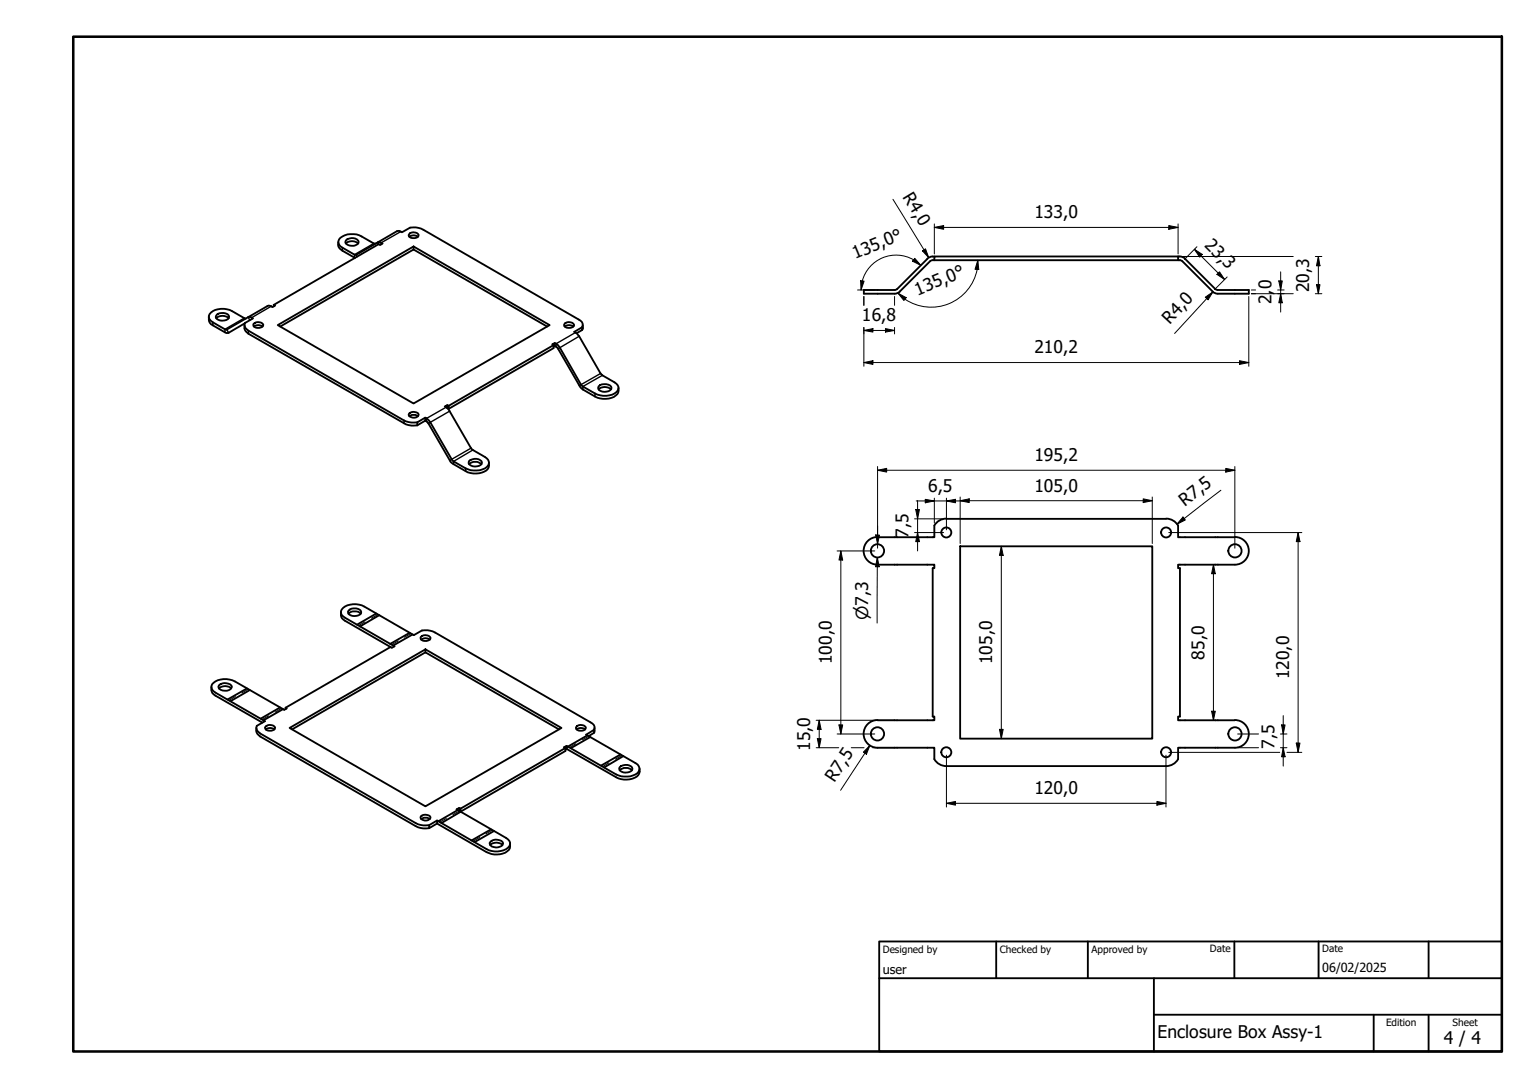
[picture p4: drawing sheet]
<svg xmlns="http://www.w3.org/2000/svg" width="420mm" height="297mm" viewBox="0 0 420 297" stroke-linecap="round" stroke-linejoin="round" font-family="sans-serif">
<!-- layer: Visible (ISO) -->
<g fill="none" stroke="#000" stroke-width=".51">
<path d="M92.3 66.1a2.02 2.02 0 0 0 1.2 2.3l3.4 2M94.4 66.5a2.55 2.55 0 0 1 3.4 0M94.5 65.6a2.22 2.22 0 0 1 3.4 .4 2.1 2.1 0 0 1-3.6 .3zM103.1 66.2l-5.9 3.4-.4-.1-3.3-1.9a1.61 1.61 0 0 1-1.1-1.5 1.61 1.61 0 0 1 1.1-1.5 5.7 5.7 0 0 1 5.2 0l3.3 1.9h.6M103.1 66.2l5.3-3.1a1.22 1.22 0 0 1 1.3 .3 4.9 4.9 0 0 1 5.9-.7l42.4 24.5a1.52 1.52 0 0 1 .9 2.1M103.1 66.2l.3-.1 1.1 .4-.7 .4-.4-.2-28.7 16.5M111.7 63.9a1.72 1.72 0 0 1 2.6 .2 1.49 1.49 0 0 1-1.3 .9 1.49 1.49 0 0 1-1.4-.8zM111.8 64.6l1.1-.4 1.2 .4M112.9 67.3v.8M244.2 79.2h-8.4v1h8.4M244.9 78.9l-.6 .3M253.2 70.7l-8.3 8.2"/>
<path d="M253.9 71.4l-8.2 8.2-.7 .4-.7 .2M254.6 71l-.7 .3M254.6 70l-.8 .2-.6 .4M254.6 70h.5M254.6 71h.5M255.1 71h66.5M321.6 70h-66.5v1M321.6 70h.5M321.6 71h.5M321.6 70v1M322.1 71l.7 .3M322.1 70l1.1 .4 8.8 8.6 8.9 .2v1h-8.4l-.8-.2-.7-.4"/>
<path d="M322.8 71.4l8.3 8.2M57 86.5a1.99 1.99 0 0 0 1.1 2.3l3.3 1.9 .7 .2 4.8-2.6M59.1 86.9a2.38 2.38 0 0 1 3.3 0M59.1 86a2.28 2.28 0 0 1 3.4 .4 1.95 1.95 0 0 1-2.9 .9l-.7-.6zM66.7 88.8a2.07 2.07 0 0 0 1.1 2.3l42.5 24.5a5.3 5.3 0 0 0 3.6 .5M67.8 86.6l-6.1 3.4-3.6-2a1.61 1.61 0 0 1-1.1-1.5 1.61 1.61 0 0 1 1.1-1.6 5.7 5.7 0 0 1 5.3 0l3.3 2h.5M67.8 86.6a1.22 1.22 0 0 1 1.3 .3l-2.2 1.3a1.65 1.65 0 0 0 .9 2.1l42.5 24.5 2 .6 1.6-.1M69.2 88.4a1.79 1.79 0 0 1 2.7 .2 1.49 1.49 0 0 1-1.4 1 1.49 1.49 0 0 1-1.3-.9zM69.3 89.1l1.2-.3 1.2 .3M74.7 83.2l.4 .2-.7 .5a1.22 1.22 0 0 0-1.4-.3l-5.2 3M74.7 83.2v.4M75.8 88.8l37.1-21.5 37.2 21.5-37.2 21.4z"/>
<path d="M76.5 89.1l36.4-21 36.5 21M151.1 94.2l-28.6 16.6M151.4 93.6v.9l.9 .7 6.1 10.5 .7 .6 3.3 2a4.9 4.9 0 0 0 6.4-1.1v-1.3M151.4 94.5l-.3 .2M154.2 89.1l1.1-.3 1.2 .3M154.4 88.2a1.55 1.55 0 0 1 2.3 .7 1.66 1.66 0 0 1-2.7-.2zM158.9 89.3l-2.1 1.3 .7 .4 .6 .8 5.9 10.2 .5 .5 3.3 1.9a1.61 1.61 0 0 1 1.1 1.5 1.61 1.61 0 0 1-1.1 1.5 5.8 5.8 0 0 1-5.4 0l-3.3-1.9-.5-.5-5.8-10.1-.6-.8-.8-.5-.7 .4 .4 .2v.8l-28.6 16.6M158.9 89.3v.8l-1.5 .9M159.1 88.8l-.2 1.3M111.7 112.9a1.79 1.79 0 0 1 2.6 .2 1.49 1.49 0 0 1-1.3 1 1.49 1.49 0 0 1-1.4-.9zM111.8 113.7a2 2 0 0 1 2.3 0M113.9 116.1l2.2-1.2 .4 .1 .5 .6 6.1 10.6 4 2.4a5.5 5.5 0 0 0 6.1-.5l.2-.5 .1-1.2"/>
<path d="M113.9 115.3v.8M116.1 114v.9M122.1 111.4l.4 .2M122.1 110.6v.8M122.5 110.8l-.4-.2-.7 .4 1.1 .8 6.1 10.6 .5 .5 3.3 1.9a1.75 1.75 0 0 1 1.1 1.9 1.75 1.75 0 0 1-1.7 1.4l-1.6 .3a5.1 5.1 0 0 1-3.1-.5l-3.6-2.2-6-10.4-.7-.8-.7-.5-2.2 1.3M122.5 110.8v.8M163.4 106.3a2.55 2.55 0 0 1 3.4 0M163.4 105.5a2.33 2.33 0 0 1 3.5 .3 1.95 1.95 0 0 1-2.9 .9l-.7-.6zM128.1 126.7a2.55 2.55 0 0 1 3.3 0M128.1 125.8a2.28 2.28 0 0 1 3.5 .5 1.99 1.99 0 0 1-3 .8 .8 .8 0 0 1-.5-1.3zM239.6 146.6a3.8 3.8 0 0 0-3.8 3.8 3.8 3.8 0 0 0 3.8 3.8h15.5v.9h-.5v40.5h.5v1h-15.5M258.4 141.6l-1.2 .2-1 .4-1.1 1.3v3.2h-15.5"/>
<path d="M258.4 141.7l60-.1 1.1 .2 1 .4 1.1 1.3v3.2h15.5M262.1 149.1h52.5v52.6h-52.5zM337.1 154.2h-15.5v.9h.5v40.5h-.5v1h15.5M337.2 146.6a3.8 3.8 0 0 1 3.7 3.8 3.8 3.8 0 0 1-3.7 3.8M93.1 167.1a1.99 1.99 0 0 0 1.1 2.4l12.4 7.1M95.1 167.6a2.55 2.55 0 0 1 3.4 0M95.2 166.7a2.2 2.2 0 0 1 3.4 .4 1.99 1.99 0 0 1-3 .8 .82 .82 0 0 1-.4-1.2zM106.6 176.6l.3 .3 .8-.4-13.5-7.9a1.61 1.61 0 0 1-1.1-1.5 1.61 1.61 0 0 1 1.1-1.5 5.7 5.7 0 0 1 5.2 0l13.6 7.8a5 5 0 0 1 5.8-.7l42.4 24.5a1.48 1.48 0 0 1 1 2M106.6 176.6l-28.6 16.6M114.9 173.9a1.79 1.79 0 0 1 2.6 .2 1.49 1.49 0 0 1-1.3 .9 1.49 1.49 0 0 1-1.4-.8zM115 174.6l1.1-.4 1.2 .4M116.1 177.3v.8"/>
<path d="M57.7 187.6a2.07 2.07 0 0 0 1.1 2.3l12.8 7.4M59.8 187.9a2.55 2.55 0 0 1 3.3 0M59.8 187.1a2.4 2.4 0 0 1 3.5 .4 2.12 2.12 0 0 1-3.6 .3zM70 198.7a2.07 2.07 0 0 0 1.1 2.4l42.4 24.4a5.6 5.6 0 0 0 3.7 .6M72.5 198.4a1.79 1.79 0 0 1 2.6 .2 1.54 1.54 0 0 1-1.4 .9 1.54 1.54 0 0 1-1.4-.8zM72.6 199.1l1.1-.4 1.2 .4M78 193.2l.3 .2-.7 .4-13.5-7.8a5.4 5.4 0 0 0-6.2 .8 1.58 1.58 0 0 0 .9 2.3l13.5 7.8-2.2 1.3a1.65 1.65 0 0 0 1 2.1l42.4 24.4a5.6 5.6 0 0 0 3.7 .6M78 193.2v.4M79.1 198.7l37-21.4 37.2 21.4-37.2 21.4zM79.8 199.1l36.3-21 36.5 21M157.4 199.1l1.2-.4 1.2 .4M157.6 198.2a1.81 1.81 0 0 1 2.4 .4 1.49 1.49 0 0 1-1.4 .9 1.49 1.49 0 0 1-1.4-.8z"/>
<path d="M162.2 199.2l-2.2 1.4 13.5 7.7a1.75 1.75 0 0 1 1 2 1.75 1.75 0 0 1-1.7 1.4l-1.5 .3a5.1 5.1 0 0 1-3.1-.6l-13.5-7.8v.9l13.5 7.7a5.5 5.5 0 0 0 6-.6l.4-.9v-.8M162.2 199.2v.9l-1.5 .9M162.3 198.7l-.1 1.4M239.6 196.6a3.8 3.8 0 0 0-3.8 3.8 3.8 3.8 0 0 0 3.8 3.7h15.5v3.1l1.1 1.3 1 .5 1.1 .2M337.2 196.6a3.8 3.8 0 0 1 3.7 3.8 3.8 3.8 0 0 1-3.7 3.7M154.4 204.2l-28.7 16.6M154.7 203.6l-.7 .4 .4 .2v.8l-28.7 16.6v-.8M154.7 204.5l-.3 .1M169.2 210.3a2.55 2.55 0 0 1 3.3 0M169.2 209.4a2.2 2.2 0 0 1 3.5 .5 1.99 1.99 0 0 1-3 .8 .82 .82 0 0 1-.5-1.3zM337.1 204.1h-15.5v3.1l-1.1 1.3-1 .5-1.1 .2h-60M114.9 222.9a1.87 1.87 0 0 1 2.6 .2 1.49 1.49 0 0 1-1.3 .9 1.49 1.49 0 0 1-1.4-.8z"/>
<path d="M115 223.6a2 2 0 0 1 2.3 0M119.3 224l-2.1 1.3v.8l2.1-1.3M125.3 220.6l-.6 .4 13.5 7.8a1.61 1.61 0 0 1 1.1 1.5 1.61 1.61 0 0 1-1.1 1.5 5.8 5.8 0 0 1-5.4 0l-13.5-7.8v.8l13.5 7.8a5.5 5.5 0 0 0 6.1-.6l.3-.4 .1-1.3M125.7 220.8l-.4-.2v.7M133.8 230.7a2.55 2.55 0 0 1 3.4 0M133.9 229.9a2.33 2.33 0 0 1 3.5 .3 2.03 2.03 0 0 1-1.9 1.2 2.03 2.03 0 0 1-1.8-1.2z"/>
<circle cx="239.6" cy="150.4" r="1.81"/>
<circle cx="258.3" cy="145.4" r="1.37"/>
<circle cx="318.4" cy="145.4" r="1.37"/>
<circle cx="337.2" cy="150.4" r="1.81"/>
<circle cx="239.6" cy="200.4" r="1.81"/>
<circle cx="258.3" cy="205.4" r="1.37"/>
<circle cx="318.4" cy="205.4" r="1.37"/>
<circle cx="337.2" cy="200.4" r="1.81"/>
</g>
<!-- layer: Visible Narrow (ISO) -->
<g fill="none" stroke="#000" stroke-width=".38">
<path d="M93.5 67.6v.8M97.2 69.6l.3 .5M102 66.5l-5.2 3v.8M103.1 66.2l.3 .5M109.4 63.2l-5.3 3.1v.4M58.1 88v.8M61.9 90l.5 .9M66.7 86.9l-5.3 3v.8M67.8 86.6l.4 .8M67.8 90.3v.8M74 83.6l-5.3 3.1v.4M157.1 90.8l-5.3 3v.9"/>
<path d="M158.1 91.8l-5.8 3.4M110.3 114.8v.8M121.8 111.2l-5.3 3v.8M122.7 112.3l-5.7 3.3M162.4 107.4v.9M164 102l-5.8 3.3M164.5 102.5l-5.4 3v.8M127.1 127.9v.7M128.6 122.4l-5.8 3.3M129.1 122.9l-5.3 3.1v.7"/>
</g>
<!-- layer: Bend Extent (ISO) -->
<g fill="none" stroke="#000" stroke-width=".51">
<path d="M102.7 167.5l-5.2 3M103.6 167.9l-5.4 3.2M111.8 172.8l-5.3 3M112.6 173.2l-5.3 3.1M67.4 187.9l-5.3 3.1M68.2 188.4l-5.3 3M76.5 193.2l-5.3 3M77.3 193.6l-5.4 3M160.3 200.8l-5.2 3M161.2 201.2l-5.4 3.1M169.4 206l-5.3 3M170.2 206.4l-5.3 3.1"/>
<path d="M125 221.2l-5.3 3M125.8 221.6l-5.3 3.1M134 226.4l-5.3 3.1M134.9 226.9l-5.4 3"/>
</g>
<!-- layer: Bend Centerline (ISO) -->
<g fill="none" stroke="#000" stroke-width=".27">
<path d="M99.6 169.8l-1.7 1M103.2 167.8l-1.8 1M108.7 175l-1.8 1M112.2 173l-1.8 1M64.3 190.2l-1.8 1M67.8 188.1l-1.8 1.1M73.3 195.4l-1.7 1.1M76.8 193.4l-1.7 1M157.2 203.1l-1.8 1M160.8 201l-1.8 1M166.2 208.3l-1.7 1M169.8 206.2l-1.8 1"/>
<path d="M121.9 223.4l-1.8 1.1M125.4 221.4l-1.8 1M130.9 228.6l-1.7 1.1M134.4 226.6l-1.7 1"/>
</g>
<!-- layer: Border (ISO) -->
<path d="M20 10h390v277.1h-390z" fill="none" stroke="#000" stroke-width=".7"/>
<!-- layer: Title (ISO) -->
<path d="M240 257h170v30.1h-170zM272 257v10.1M297 257v10.1M337 257v10.1M360 257v10.1M390 257v10.1M240 267.1h170M315 277h95M315 267.1v20M375 277v10.1M390 277v10.1" fill="none" stroke="#000" stroke-width=".51"/>
<!-- layer: Dimension (ISO) -->
<g fill="none" stroke="#000" stroke-width=".27">
<path d="M243.8 54.4l9.8 15.9M234.1 79.2h4.7M234.9 76.6l1 .2-.8 2.4zM249.4 70.9a9.6 9.6 0 0 0-14 5.8l-.3 2.5M249.4 70.9l2 1.5M249.7 70.5l1.7 1.9-2.3-1.1zM251.8 68.5l.9-.6 .9 2.4zM255.1 62.1l2.5-.5v1zM255.1 62.1h66.5M255.1 61.1v8.2M266.8 73.6a12.8 12.8 0 0 1-19.7 8.1M267 71l.2 2.6-1-.1z"/>
<path d="M267 71l-.3 2.5M319.1 61.6l2.5 .5-2.5 .5zM319.1 70h34M321.6 61.1v8.2M326.1 68.1l2.1 1.4-.7 .7zM326.1 68.1l8.2 8.2M326.8 67.4l-3.5 3.5M331.2 79.7l-10.5 11.3M332.9 74.2l1.4 2.1-2.1-1.4zM335 75.6l-3.4 3.4M341.6 79.2h1.2M348.8 79.2h1.8"/>
<path d="M349.1 76.7h1l-.5 2.5zM349.6 74.2v11M359.1 70h1.8M359.4 77.7h1l-.5 2.5zM359.9 70l.5 2.6h-1zM359.9 70v10.2M235.8 90.2l2.5-.5v1zM235.8 99l2.5-.5v1zM235.8 90.2h8.4M235.8 80.9v2.5M235.8 89.4v10.6M235.8 99h105.1"/>
<path d="M241.7 89.7l2.5 .5-2.5 .5zM244.2 80.9v2.5M244.2 89.4v1.8M245.2 80.1l2.2 1.2-.6 .7zM245.2 80.1l1.9 1.5M329.1 81.1l2.1-1.4-1.4 2.1zM338.4 98.5l2.5 .5-2.5 .5zM340.9 80.9v19.1M341.6 80.2h11.5M349.6 80.2l.5 2.5h-1zM359.1 80.2h1.8M239.6 128.4l2.5-.5v1z"/>
<path d="M239.6 128.4h97.5M239.6 127.4v22.3M250 139.1h1l-.5 2.6zM250.1 136.8h13.2M250.5 136.6v13.8M252.6 136.3l2.5 .5-2.5 .5zM255.1 136v6.8M258.4 136.8l2.5-.5v1zM258.4 136v8.6M262.1 136.7l2.5-.5v1zM262.1 136.7h52.5M262.1 135.7v12.7"/>
<path d="M312.1 136.2l2.5 .5-2.5 .5zM314.6 135.7v12.7M333.3 133.8l-12 9.3M334.6 127.9l2.5 .5-2.5 .5zM337.1 127.4v22.3M228.5 150.4h10.3M229.6 150.4l.5 2.5h-1.1zM229.6 150.4v50M239.1 146l1 .1-.5 2.5zM239.5 152.2l.5 2.5h-1zM239.5 154.7v-2.5v17.9M249.7 145.4h7.9"/>
<path d="M249.7 141.7h7.9M250.5 145.4l.5 2.5h-1zM273.4 149.1l.5 2.5h-1zM273.4 149.1v52.6M319.1 145.4h36.3M323 141.1l.6 .9-2.3 1.1zM331.3 154.2l.5 2.4h-1zM331.3 154.2v42.4M354.4 145.4l.5 2.5h-1zM354.4 145.4v60M222.8 196.6h21.4M223.6 196.6l.6 2.5h-1.1z"/>
<path d="M223.6 196.6v7.5M229 197.9h1.1l-.5 2.5zM272.9 199.1h1l-.5 2.6zM330.8 194.2h1l-.5 2.4zM349.9 197.9h.9l-.5 2.5zM350.3 195.4v13.8M222.8 204.1h6.2M223.1 201.7h1.1l-.6 2.4zM228.5 200.4h10.3M232.4 204.1h3.5M237.5 203.5l-1 2.4-.8-.6zM237.5 203.5l-8 12.3"/>
<path d="M238.3 204.1h5.9M258.4 219.3l2.5-.5v1zM258.4 219.3h59.9M258.4 206.2v14.1M315.8 218.8l2.5 .5-2.5 .5zM318.3 206.2v14.1M319.1 205.4h30.3M337.9 200.4h5.7M337.9 204.1h5.7M349.6 200.4h1.7M349.6 204.1h1.7M350.3 204.1l.5 2.5h-.9z"/>
<path d="M351.3 205.4h4.1M353.9 202.9h1l-.5 2.5z"/>
</g>
<g fill="#000">
<path d="M234.9 76.6l1 .2-.8 2.4z" fill-rule="evenodd"/>
<path d="M249.7 70.5l1.7 1.9-2.3-1.1z" fill-rule="evenodd"/>
<path d="M251.8 68.5l.9-.6 .9 2.4z" fill-rule="evenodd"/>
<path d="M255.1 62.1l2.5-.5v1z" fill-rule="evenodd"/>
<path d="M267 71l.2 2.6-1-.1z" fill-rule="evenodd"/>
<path d="M319.1 61.6l2.5 .5-2.5 .5z" fill-rule="evenodd"/>
<path d="M326.1 68.1l2.1 1.4-.7 .7z" fill-rule="evenodd"/>
<path d="M332.9 74.2l1.4 2.1-2.1-1.4z" fill-rule="evenodd"/>
<path d="M349.1 76.7h1l-.5 2.5z" fill-rule="evenodd"/>
<path d="M359.4 77.7h1l-.5 2.5z" fill-rule="evenodd"/>
<path d="M359.9 70l.5 2.6h-1z" fill-rule="evenodd"/>
<path d="M235.8 90.2l2.5-.5v1z" fill-rule="evenodd"/>
<path d="M235.8 99l2.5-.5v1z" fill-rule="evenodd"/>
<path d="M241.7 89.7l2.5 .5-2.5 .5z" fill-rule="evenodd"/>
<path d="M245.2 80.1l2.2 1.2-.6 .7z" fill-rule="evenodd"/>
<path d="M329.1 81.1l2.1-1.4-1.4 2.1z" fill-rule="evenodd"/>
<path d="M338.4 98.5l2.5 .5-2.5 .5z" fill-rule="evenodd"/>
<path d="M349.6 80.2l.5 2.5h-1z" fill-rule="evenodd"/>
<path d="M239.6 128.4l2.5-.5v1z" fill-rule="evenodd"/>
<path d="M250 139.1h1l-.5 2.6z" fill-rule="evenodd"/>
<path d="M252.6 136.3l2.5 .5-2.5 .5z" fill-rule="evenodd"/>
<path d="M258.4 136.8l2.5-.5v1z" fill-rule="evenodd"/>
<path d="M262.1 136.7l2.5-.5v1z" fill-rule="evenodd"/>
<path d="M312.1 136.2l2.5 .5-2.5 .5z" fill-rule="evenodd"/>
<path d="M334.6 127.9l2.5 .5-2.5 .5z" fill-rule="evenodd"/>
<path d="M229.6 150.4l.5 2.5h-1.1z" fill-rule="evenodd"/>
<path d="M239.1 146l1 .1-.5 2.5z" fill-rule="evenodd"/>
<path d="M239.5 152.2l.5 2.5h-1z" fill-rule="evenodd"/>
<path d="M250.5 145.4l.5 2.5h-1z" fill-rule="evenodd"/>
<path d="M273.4 149.1l.5 2.5h-1z" fill-rule="evenodd"/>
<path d="M323 141.1l.6 .9-2.3 1.1z" fill-rule="evenodd"/>
<path d="M331.3 154.2l.5 2.4h-1z" fill-rule="evenodd"/>
<path d="M354.4 145.4l.5 2.5h-1z" fill-rule="evenodd"/>
<path d="M223.6 196.6l.6 2.5h-1.1z" fill-rule="evenodd"/>
<path d="M229 197.9h1.1l-.5 2.5z" fill-rule="evenodd"/>
<path d="M272.9 199.1h1l-.5 2.6z" fill-rule="evenodd"/>
<path d="M330.8 194.2h1l-.5 2.4z" fill-rule="evenodd"/>
<path d="M349.9 197.9h.9l-.5 2.5z" fill-rule="evenodd"/>
<path d="M223.1 201.7h1.1l-.6 2.4z" fill-rule="evenodd"/>
<path d="M237.5 203.5l-1 2.4-.8-.6z" fill-rule="evenodd"/>
<path d="M258.4 219.3l2.5-.5v1z" fill-rule="evenodd"/>
<path d="M315.8 218.8l2.5 .5-2.5 .5z" fill-rule="evenodd"/>
<path d="M350.3 204.1l.5 2.5h-.9z" fill-rule="evenodd"/>
<path d="M353.9 202.9h1l-.5 2.5z" fill-rule="evenodd"/>
</g>
<g font-size="4.8">
<text x="246.3" y="53.8" transform="rotate(59 246.3 53.8)">R4,0</text>
<text x="282.4" y="59.6">133,0</text>
<text x="233.5" y="70.8" transform="rotate(-23 233.5 70.8)">135,0°</text>
<text x="328.7" y="67.2" transform="rotate(45 328.7 67.2)">23,3</text>
<text x="250.5" y="80.8" transform="rotate(-23 250.5 80.8)">135,0°</text>
<text x="347.2" y="83" transform="rotate(-90 347.2 83)">2,</text>
<text x="347.2" y="79" transform="rotate(-90 347.2 79)">0</text>
<text x="357.4" y="79.8" transform="rotate(-90 357.4 79.8)">20,3</text>
<text x="235.3" y="87.7">16,8</text>
<text x="319.4" y="88.8" transform="rotate(-47 319.4 88.8)">R4,0</text>
<text x="282.4" y="96.5">210,2</text>
<text x="282.4" y="125.9">195,2</text>
<text x="253.4" y="134.4">6,5</text>
<text x="282.4" y="134.2">105,0</text>
<text x="323.5" y="138.3" transform="rotate(-38 323.5 138.3)">R7,5</text>
<text x="248" y="146.9" transform="rotate(-90 248 146.9)">7,5</text>
<text x="227.1" y="181.3" transform="rotate(-90 227.1 181.3)">100,0</text>
<text x="270.9" y="181.3" transform="rotate(-90 270.9 181.3)">105,0</text>
<text x="328.8" y="180.1" transform="rotate(-90 328.8 180.1)">85,0</text>
<text x="351.9" y="185.5" transform="rotate(-90 351.9 185.5)">120,0</text>
<text x="221.2" y="205" transform="rotate(-90 221.2 205)">15,0</text>
<text x="347.9" y="204.5" transform="rotate(-90 347.9 204.5)">7,5</text>
<text x="227.8" y="213.7" transform="rotate(-57 227.8 213.7)">R7,5</text>
<text x="282.4" y="216.8">120,0</text>
<text x="316" y="283.4">Enclosure Box Assy-1</text>
<text x="394.2" y="285">4 / 4</text>
</g>
<text font-size="4.6" x="237" y="169.3" transform="rotate(-90 237 169.3)">⌀7,3</text>
<g font-size="3.4">
<text x="241" y="266">user</text>
<text x="361" y="265.5">06/02/2025</text>
</g>
<g font-size="2.7">
<text x="241" y="260.1">Designed by</text>
<text x="273" y="260.1">Checked by</text>
<text x="298" y="260.1">Approved by</text>
<text x="330.3" y="260">Date</text>
<text x="361" y="260">Date</text>
<text x="378.4" y="280.1">Edition</text>
<text x="396.6" y="280.1">Sheet</text>
</g>
</svg>
